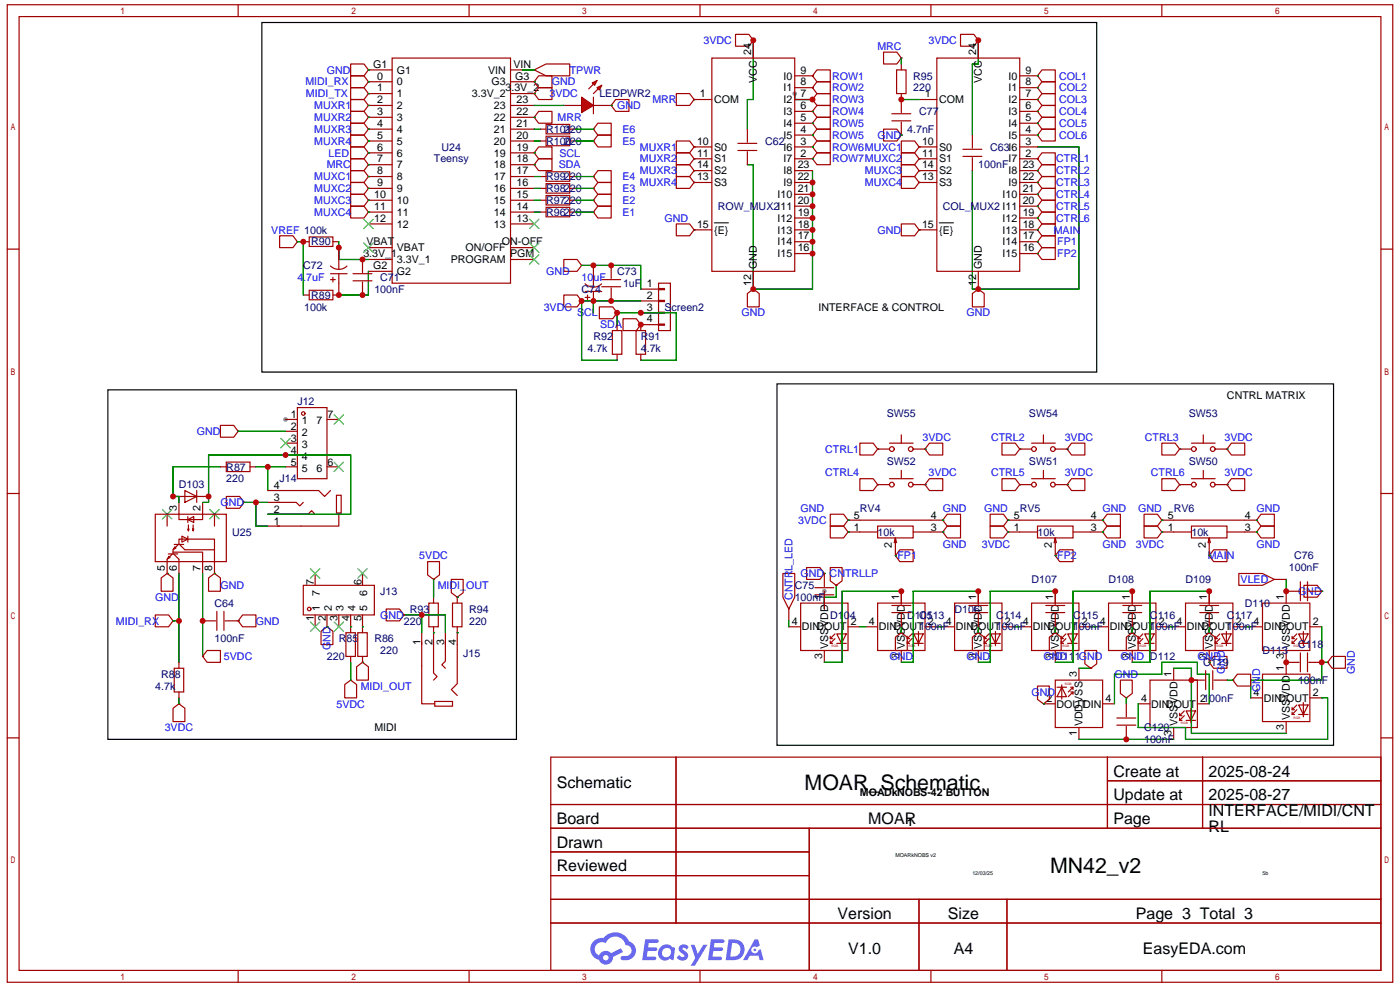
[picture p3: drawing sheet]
<svg xmlns="http://www.w3.org/2000/svg" width="210mm" height="148mm" viewBox="0 0 210 148" stroke-linecap="round" stroke-linejoin="round" font-family="sans-serif">
<g fill="#999">
<circle cx="42.8" cy="62.8" r=".36"/>
<circle cx="123.5" cy="88.6" r=".36"/>
<circle cx="119.1" cy="14" r=".36"/>
</g>
<g fill="none" stroke="#a10000" stroke-width=".18">
<path d="M1.1 .7h207.6v146.4h-207.6zM2.9 2.5h204v142.8h-204zM35.7 .7v1.8M70.3 .7v1.8M104.9 .7v1.8M139.5 .7v1.8M174.1 .7v1.8M1.1 37.3h1.8M206.9 37.3h1.8M1.1 73.9h1.8M206.9 73.9h1.8M1.1 110.5h1.8"/>
<path d="M82.5 113.4h124.4v31.9h-124.4zM101.3 113.4v24.8M166 113.4v10.6M166 116.9h40.9M180.2 113.4v10.6M206.9 110.5h1.8M82.5 120.5h124.4M82.5 124h124.4M82.5 127.6h38.8M82.5 134.7h124.4M82.5 131.1h38.8M82.5 138.2h124.4"/>
<path d="M121.3 124v21.3M137.7 134.7v10.6M150.9 134.7v10.6M35.7 145.3v1.8M70.3 145.3v1.8M104.9 145.3v1.8M139.5 145.3v1.8M174.1 145.3v1.8"/>
</g>
<g fill="#5487ff">
<path d="M101.9 141.6l.6-.2 .4 .1 .3 .3-.3 .5a.35 .35 0 0 0-.2-.3 .35 .35 0 0 0-.4 .1 1.84 1.84 0 0 1 .8 1.1 .97 .97 0 0 1-.7 .7 .97 .97 0 0 1-1-.5l.4-.4 .5 .3h.2v-.2a1.97 1.97 0 0 1-.8-1z"/>
<path d="M103.5 141.5h.6l.5 1.4 .8-1.4h.6l-1.9 3.2h-.6l.7-1.2z"/>
<path d="M96.7 140.7h.9a1.18 1.18 0 0 1 1.1 .1 .28 .28 0 0 1-.3 .4h-1.2l-.1 .7h1.2l.2 .3a.35 .35 0 0 1-.5 .2h-1l-.1 .9h1a.32 .32 0 0 1 .3 0 .32 .32 0 0 1 .1 .4l-.2 .1h-1.9z"/>
<path d="M106.5 140.7h.9a1.19 1.19 0 0 1 1.1 .1 .28 .28 0 0 1-.2 .4h-1.2l-.1 .7h1.1l.3 .3a.35 .35 0 0 1-.5 .2h-1l-.1 .9h.9a.32 .32 0 0 1 .4 0 .32 .32 0 0 1 .1 .4l-.3 .1h-1.8z"/>
<path d="M113.1 140.7h.5l.3 .9-.5 .3a.53 .53 0 0 0-.8 .2 .53 .53 0 0 0 .4 .7 .53 .53 0 0 0 .6-.5l.4-.2 .4 1.7h-.6l-.1-.7h-1.3l-.4 .7h-.7z"/>
<path d="M109.2 140.7l-.5 3.1h1.1a1.59 1.59 0 0 0 1.8-1.6 1.59 1.59 0 0 0-1.9-1.5zM109.7 141.2a1.05 1.05 0 0 1 1.3 1.1 1.05 1.05 0 0 1-1.4 1h-.2z"/>
<path d="M98.9 141.9a1.11 1.11 0 0 0-.1 1.6 1.11 1.11 0 0 0 1.6 .1l.5 .2 .3-1.7-.1-.2h-.4a1.11 1.11 0 0 0-1.8 0zM99.4 142.2a.69 .69 0 0 1 1.1 .1 .69 .69 0 0 1-.5 1 .66 .66 0 0 1-.8-.3 .66 .66 0 0 1 .2-.8z"/>
<path d="M89 141a1.66 1.66 0 0 0 .8 2.8 1.08 1.08 0 0 0 1.2 .7 1.08 1.08 0 0 0 .9-1.2l1.5-.7-.4-.6-1.4 .8a1.1 1.1 0 0 0-1.8 .3 1.05 1.05 0 0 1-.5-1.5 1.05 1.05 0 0 1 1.5-.3 1.56 1.56 0 0 1 1.6-1 1.56 1.56 0 0 1 1.4 1.3 .81 .81 0 0 1 .8 .7 .81 .81 0 0 1-.7 .9h-.5a.33 .33 0 0 0-.4 .2 .33 .33 0 0 0 .3 .4 1.51 1.51 0 0 0 1.8-.8 1.51 1.51 0 0 0-.5-1.9l-.3-.1a2.23 2.23 0 0 0-3.8-.5h-.3a1.78 1.78 0 0 0-1.2 .5zM90.4 143.5a.41 .41 0 0 1 .8 0 .41 .41 0 0 1-.8 0z"/>
<circle cx="113.1" cy="142.3" r=".2"/>
</g>
<g fill="none" stroke="#a10000" stroke-width=".18">
<path d="M52.5 16.7h2l.7 .9-.7 .9h-2zM52.5 11.4h2l.7 .8-.7 .9h-2zM52.5 18.5h2l.7 .8-.7 .9h-2zM52.5 13.1h2l.7 .9-.7 .9h-2zM52.5 9.6h2l.7 .9-.7 .9h-2zM52.5 14.9h2l.7 .9-.7 .9h-2zM55.2 17.6h.1M55.2 12.2h.1M55.2 19.3h.1M55.2 14h.1M55.2 10.5h.1M55.2 15.8h.1"/>
<path d="M55.2 12.2h3.6M55.2 14h3.6M55.2 15.8h3.6M55.2 19.3h3.6M55.2 17.6h3.6M55.2 10.5h3.6M58.8 8.7h17.7v33.7h-17.7zM76.5 12.2h3.6M76.5 14h3.6M76.5 15.8h3.6M76.5 19.3h3.6M76.5 17.6h3.6"/>
<path d="M76.5 10.5h3.6M80.1 10.5l1.7-.9h3.6v1.8h-3.6zM80.1 17.6h.1M80.1 12.2h.1M80.1 14h.1M80.7 16.7h2v1.8h-2l-.6-.9zM80.7 11.4h2v1.7h-2l-.6-.9zM80.7 13.1h2v1.8h-2l-.6-.9zM84.5 15.8h2.7M88.9 19.3h.1M88.9 15.8h2.7M88.9 14.6v2.4"/>
<path d="M89.6 18.5h2v1.7h-2l-.7-.9zM101.4 14h1.9l.7 .9-.7 .9h-1.9zM104 14.9h.1M104 14.9h2.7M106.7 8.7h12.4v31.9h-12.4zM110.2 5.1h2l.7 .9-.7 .9h-2zM112.9 6h.1M112.9 6v2.7M119.1 14.9h2.7M119.1 18.5h2.7M119.1 16.7h2.7M119.1 13.1h2.7"/>
<path d="M119.1 11.4h2.7M121.8 11.4h.1M121.8 13.1h.1M121.8 14.9h.1M121.8 16.7h.1M121.8 18.5h.1M122.4 10.5h2v1.7h-2l-.6-.8zM122.4 12.2h2v1.8h-2l-.6-.9zM122.4 14h2v1.8h-2l-.6-.9zM122.4 15.8h2v1.8h-2l-.6-.9zM122.4 17.6h2v1.7h-2l-.6-.8zM122.4 19.3h2v1.8h-2l-.6-.9z"/>
<path d="M132.4 7.8h2l.7 .9-.7 .9h-2zM135.1 8.7h.1M137.7 14.9h2.7M140.4 8.7h12.4v31.9h-12.4zM143.9 5.1h2l.7 .9-.7 .9h-2zM146.6 6h.1M146.6 6v2.7M152.8 14.9h2.7M152.8 18.5h2.7M152.8 16.7h2.7M152.8 13.1h2.7M152.8 11.4h2.7"/>
<path d="M155.5 13.1h.1M155.5 14.9h.1M155.5 16.7h.1M155.5 18.5h.1M155.5 11.4h.1M156.1 12.2h2v1.8h-2l-.6-.9zM156.1 14h2v1.8h-2l-.6-.9zM156.1 15.8h2v1.8h-2l-.6-.9zM156.1 17.6h2v1.7h-2l-.6-.8zM156.1 19.3h2v1.8h-2l-.6-.9zM156.1 10.5h2v1.7h-2l-.6-.8zM41.9 35.3h2l.7 .9-.7 .9h-2z"/>
<path d="M44.6 36.2h.1M45.5 36.2h.8M46.3 35.5h3.6v1.4h-3.6zM49.5 39.8a1.77 1.77 0 0 0 2.5 .1M49.9 36.2h.9M50.8 37.1v3.2M52.5 22h2l.7 .9-.7 .9h-2zM52.5 27.3h2l.7 .9-.7 .9h-2zM52.5 20.2h2l.7 .9-.7 .9h-2zM52.5 30.9h2l.7 .9-.7 .9h-2zM52.5 25.6h2l.7 .8-.7 .9h-2zM52.5 29.1h2l.7 .9-.7 .9h-2z"/>
<path d="M52.5 23.8h2l.7 .9-.7 .9h-2zM55.2 22.9h.1M55.2 28.2h.1M55.2 21.1h.1M55.2 31.8h.1M55.2 26.4h.1M55.2 30h.1M55.2 24.7h.1M55.2 30h3.6M55.2 31.8h3.6M55.2 33.5h3.6M55.2 28.2h3.6"/>
<path d="M55.2 26.4h3.6M55.2 24.7h3.6M55.2 22.9h3.6M55.2 21.1h3.6M55.2 38.9h3.6M55.2 37.1h3.6M76.5 30h3.6M76.5 31.8h3.6M76.5 33.5h3.6M76.5 28.2h3.6M76.5 26.4h3.6M76.5 24.7h3.6"/>
<path d="M76.5 22.9h3.6M76.5 21.1h3.6M76.5 38.9h3.6M76.5 37.1h3.6M80.1 22.9h.1M80.1 24.7h.1M80.7 22h2v1.8h-2l-.6-.9zM80.7 23.8h2v1.8h-2l-.6-.9zM84.5 38.9h2l.7 .9-.7 .8h-2zM87.2 39.8h.1M88.9 28.2h.1M88.9 21.1h.1"/>
<path d="M88.9 26.4h.1M88.9 30h.1M88.9 31.8h.1M88.9 39.8v3.1M89.6 27.3h2v1.8h-2l-.7-.9zM89.6 20.2h2v1.8h-2l-.7-.9zM89.6 25.6h2v1.7h-2l-.7-.9zM89.6 29.1h2v1.8h-2l-.7-.9zM89.6 30.9h2v1.8h-2l-.7-.9zM91.6 39.8v1.9M101.4 26.4h1.9l.7 .9-.7 .9h-1.9zM101.4 21.1h1.9l.7 .9-.7 .9h-1.9z"/>
<path d="M101.4 24.7h1.9l.7 .9-.7 .8h-1.9zM101.4 33.5h1.9l.7 .9-.7 .9h-1.9zM101.4 22.9h1.9l.7 .9-.7 .9h-1.9zM104 27.3h.1M104 22h.1M104 25.6h.1M104 34.4h.1M104 23.8h.1M104 22h2.7M104 23.8h2.7M104 27.3h2.7M104 25.6h2.7"/>
<path d="M104 34.4h2.7M119.1 22h2.7M119.1 23.8h2.7M119.1 27.3h2.7M119.1 25.6h2.7M119.1 34.4h2.7M119.1 38h2.7M119.1 36.2h2.7M119.1 32.7h2.7M119.1 30.9h2.7M119.1 29.1h2.7M119.1 20.2h2.7"/>
<path d="M121.8 20.2h.1M121.8 22h.1M121.8 23.8h.1M122.4 21.1h2v1.8h-2l-.6-.9zM122.4 22.9h2v1.8h-2l-.6-.9zM135.1 22.9h2l.6 .9-.6 .9h-2zM135.1 26.4h2l.6 .9-.6 .9h-2zM135.1 24.7h2l.6 .9-.6 .8h-2zM135.1 33.5h2l.6 .9-.6 .9h-2zM135.1 21.1h2l.6 .9-.6 .9h-2zM137.7 23.8h.1M137.7 27.3h.1"/>
<path d="M137.7 25.6h.1M137.7 34.4h.1M137.7 22h.1M137.7 22h2.7M137.7 23.8h2.7M137.7 27.3h2.7M137.7 25.6h2.7M137.7 34.4h2.7M152.8 22h2.7M152.8 23.8h2.7M152.8 27.3h2.7M152.8 25.6h2.7"/>
<path d="M152.8 34.4h2.7M152.8 38h2.7M152.8 36.2h2.7M152.8 32.7h2.7M152.8 30.9h2.7M152.8 29.1h2.7M152.8 20.2h2.7M155.5 34.4h.1M155.5 36.2h.1M155.5 38h.1M155.5 32.7h.1M155.5 30.9h.1"/>
<path d="M155.5 29.1h.1M155.5 25.6h.1M155.5 27.3h.1M155.5 23.8h.1M155.5 20.2h.1M156.1 33.5h2v1.8h-2l-.6-.9zM156.1 35.3h2v1.8h-2l-.6-.9zM156.1 37.1h2v1.8h-2l-.6-.9zM156.1 31.8h2v1.7h-2l-.6-.8zM156.1 30h2v1.8h-2l-.6-.9zM156.1 28.2h2v1.8h-2l-.6-.9zM156.1 24.7h2v1.7h-2l-.6-.8z"/>
<path d="M156.1 26.4h2v1.8h-2l-.6-.9zM156.1 22.9h2v1.8h-2l-.6-.9zM45.5 44.2h.8M46.3 43.5h3.6v1.4h-3.6zM49.5 41h2.5M49.5 41.9h.7M49.9 41.5v.7M50.8 41v3.2h-.9M55.2 40.6h3.6M84.5 44.2h2l.7 .9-.7 .9h-2zM87.2 45.1h.1M87.7 42.5a1.77 1.77 0 0 0 2.5 0"/>
<path d="M87.7 43.7h2.5M87.7 44.5h.7M88 44.2v.7M88.9 43.7v3.2M89.8 46h2l.7 .9-.7 .8h-2zM90.2 41.9h2.8M90.2 42.9h2.8M91.6 43.1v2M91.8 49.5h1.4v3.6h-1.4zM92.5 46.9h.1M92.5 48.6v.9M92.5 53.1v.8"/>
<path d="M93.4 47.7h2l.6 .9-.6 .9h-2zM95.3 49.5h1.4v3.6h-1.4zM96 48.6h.1M96 43.3h2.7M96 45.1h2.7M96 46.9h2.7M96 48.6h2.7M96 48.6v.9M96 53.1v.8M98.7 48.5h.9v.2h-.9zM98.7 46.8h.9v.1h-.9zM98.7 45h.9v.2h-.9z"/>
<path d="M98.7 43.2h.9v.2h-.9zM98.7 42.4h1.8v7.1h-1.8zM112 44l.9-.7 .9 .7v2h-1.8zM112.9 43.3h.1M112.9 40.6v2.7M145.7 44l.9-.7 .9 .7v2h-1.8zM146.6 43.3h.1M146.6 40.6v2.7M23.3 77h10.6v7.1h-10.6zM25 77v1.8M25.9 74.4h5.4M26.8 75.2v2.6h3.6v-2.6"/>
<path d="M27.7 73.5l1.8 .9-1.8 .8zM28.1 77.8l.9-.4v.9zM28.1 77.4v.9M28.2 78.6v.9l-.1-.3h.2l-.1 .3M28.9 78.6v.9v-.3h.1l-.1 .3M29.5 73.5v1.7M32.1 77v1.8M33 63.7h2l.7 .9-.7 .9h-2zM33 69.9h.9M33.9 69.2h3.6v1.4h-3.6zM35.7 64.6h.1M37.5 69.9h.9"/>
<path d="M42.8 62.8h1.8M42.8 64.6h1.8M42.8 66.4h1.8M42.8 68.1h1.8M42.8 69.9h1.8M44.6 61h4.4v10.7h-4.4zM49 62.8h1.8M49 69.9h1.8M23.3 92.1h2l.6 .9-.6 .9h-2zM24.2 86.6l.8-.7 .9 .7v2h-1.7zM25 85.9h.1M25.2 83h1.4"/>
<path d="M25.3 83.3l.2 .2-.4 .2zM25.8 83l-.8 .8v2.1M25.9 93h.1M25.9 82.7h4.5v3.2M26 83l.8 .8v2.1M26.1 81.5h1.4M26.2 81.9l.2 .2-.4 .2zM26.7 81.5l-.8 .8v.5M26.8 81.5v-.8h5.3v1.6M26.8 99.2v.9M26.9 81.5l.8 .8h4.4v3.6M27.3 80.3l.8 .4-.8 .5z"/>
<path d="M28.1 80.3v.9M30.4 98.3h.1M31 97.4h2v1.8h-2l-.6-.9zM31.3 86.6l.8-.7 .9 .7v2h-1.7zM32.1 85.9h.1M35.7 93h.1M36.4 92.1h2v1.8h-2l-.7-.9zM45.5 87.7h10.6v4.4h-10.6zM47.2 85.9v1.8M47.2 92.1v1.8M48.1 94.5l.9-.6 .9 .6v2h-1.8zM49 93.9h.1"/>
<path d="M49 92.1v1.8M50.8 92.1v1.8M51.8 94.8h1.5v3.5h-1.5zM52.5 92.1v2.7M52.5 98.3v.9M53.4 99.9l.9-.7 .9 .7v2h-1.8zM53.6 94.8h1.4v3.5h-1.4zM54.3 99.2h.1M54.3 85.9v1.8M54.3 92.1v2.7M54.3 98.3v.9M25.9 106.1l.9-.7 .9 .7v2h-1.8z"/>
<path d="M26.1 100.1h1.4v3.5h-1.4zM26.8 105.4h.1M26.8 103.6v.9M51.7 102.5l.8-.6 .9 .6v2h-1.7zM52.5 101.9h.1"/>
<circle cx="45.5" cy="61.9" r=".27"/>
<circle cx="46.3" cy="91.2" r=".27"/>
</g>
<g fill="none" stroke="#3c3" stroke-width=".18">
<path d="M54.5 32.8l1.4 1.5M54.5 36.4l1.4 1.4M55.9 32.8l-1.4 1.5M55.9 36.4l-1.4 1.4M79.3 32.8l1.5 1.5M79.3 36.4l1.5 1.4M79.3 38.2l1.5 1.4M80.8 32.8l-1.5 1.5M80.8 36.4l-1.5 1.4M80.8 38.2l-1.5 1.4M24.3 76.3l1.5 1.4M25.8 76.3l-1.5 1.4"/>
<path d="M31.4 76.3l1.5 1.4M32.9 76.3l-1.5 1.4M42.1 65.7l1.4 1.4M43.5 65.7l-1.4 1.4M50.1 69.2l1.4 1.4M50.1 62.1l1.4 1.4M51.5 62.1l-1.4 1.4M51.5 69.2l-1.4 1.4M46.5 93.2l1.4 1.4M46.5 85.2l1.4 1.4M47.9 93.2l-1.4 1.4M47.9 85.2l-1.4 1.4"/>
<path d="M50.1 93.2l1.4 1.4M51.5 93.2l-1.4 1.4M53.6 85.2l1.4 1.4M55 85.2l-1.4 1.4"/>
</g>
<g fill="none" stroke="#008700" stroke-width=".18">
<path d="M55.2 17.6h.1M55.2 12.2h.1M55.2 19.3h.1M55.2 14h.1M55.2 10.5h.1M55.2 15.8h.1M78.3 10.5h1.8M80.1 17.6h.1M80.1 12.2h.1M80.1 14h.1M104 14.9h.1M112.9 6v8.9h-.9v4.4"/>
<path d="M119.1 14v.9h2.7M121.8 11.4h.1M121.8 13.1h.1M121.8 18.5h.1M121.8 16.7h.1M146.6 6v3.6h-.9v10.6M155.5 11.4h.1M155.5 13.1h.1M155.5 14.9h.1M155.5 16.7h.1M155.5 18.5h.1M44.6 36.2h.9v8"/>
<path d="M50.8 36.2v2.7h4.4M55.2 22.9h.1M55.2 28.2h.1M55.2 21.1h.1M55.2 31.8h.1M55.2 26.4h.1M55.2 30h.1M55.2 24.7h.1M80.1 22.9h.1M80.1 24.7h.1M87.2 39.8h8.8v3.5M104 27.3h.1"/>
<path d="M104 22h.1M104 34.4h.1M104 23.8h.1M104 25.6h.1M112 24.7h.9v18.6h8.9v-17.7M121.8 20.2h.1M121.8 22h.1M121.8 23.8h.1M137.7 23.8h.1M137.7 27.3h.1M137.7 25.6h.1M137.7 34.4h.1"/>
<path d="M137.7 22h.1M155.5 34.4h.1M155.5 36.2h.1M155.5 38h.1M155.5 32.7h.1M155.5 30.9h.1M155.5 29.1h.1M155.5 25.6h.1M155.5 27.3h.1M155.5 23.8h.1M155.5 20.2h.1M155.5 22h6.2v21.3h-16v-17.7"/>
<path d="M55.2 40.6v3.6h-4.4M88.9 45.1v1.8M92.5 48.6v-1.7h8.9v7h-5.4M96 48.6h.1M96 45.1h-8.8v8.8h5.3M33 69.9h-7.1v4.5h.9v.8M35.7 64.6h7.1M38.4 69.9h4.4M40.1 69.9v3.6M25 85.9h.1M25.9 93h.9M26.8 85.9v13.3"/>
<path d="M30.4 85.9v12.4M32.1 85.9h.1M35.7 93h.1M49 93.9h.1M52.5 93.9h.1M52.5 99.2v2.7M54.3 99.2h.1M54.3 93.9h.1M26.8 104.5v.9"/>
</g>
<path d="M107 33.4h2.2M140.7 33.4h2.2" fill="none" stroke="#000" stroke-width=".15"/>
<path d="M39.2 3.4h125.2v52.3h-125.2zM16.2 58.4h61.2v52.3h-61.2z" fill="none" stroke="#000" stroke-width=".18"/>
<g fill="#f00" stroke="#a10000" stroke-width=".18">
<path d="M87.2 14.6l1.7 1.2-1.7 1.1z"/>
<path d="M88.8 12.4l.7-.3-.4 .7z"/>
<path d="M89.5 13.1l.7-.3-.4 .7z"/>
</g>
<g fill="none" stroke="#a10000" stroke-width=".18">
<path d="M80.9 19.3h.9M81.8 18.6h3.6v1.5h-3.6zM85.4 19.3h.9M88.9 12.6l-.7 .7M89.6 13.3l-.7 .7M91.6 15.8h.1M92.3 14.9h2v1.8h-2l-.7-.9zM112 19.3v2M132.4 19.3h2l.7 .9-.7 .9h-2zM133.7 17h2.8M133.7 18.1h2.8M134.4 10.5h1.4v3.5h-1.4z"/>
<path d="M135.1 9.6v.9M135.1 14v2.9M135.1 18.3v1.9M54.3 38.9v1.9M80.9 31.8h.9M80.9 30h.9M80.9 28.2h.9M80.9 26.4h.9M80.9 21.1h.9M81.8 31.1h3.6v1.4h-3.6zM81.8 29.3h3.6v1.4h-3.6zM81.8 27.5h3.6v1.4h-3.6z"/>
<path d="M81.8 25.7h3.6v1.5h-3.6zM81.8 20.4h3.6v1.4h-3.6zM85.4 31.8h.9M85.4 30h.9M85.4 28.2h.9M85.4 26.4h.9M85.4 21.1h.9M110.6 21.5h2.8M110.6 22.5h2.8M112 22.7v2M135.1 20.2h.1M144.3 22.4h2.8"/>
<path d="M144.3 23.4h2.8M145.7 20.2v2M145.7 23.6v2M52.9 41h2.8M52.9 42.1h2.8M54.3 42.2v2M33.9 74.4h2l.7 .8-.7 .9h-2zM36.6 75.2h.1M40.1 73.5h7.7l.8 .9 .9-.9M40.1 77h6.1l.5-.5 .5 .5M40.1 75.2h1.8M41.5 75.2h2.9l.5 .6 .6-.6"/>
<path d="M50.4 74.2h.7v2.6h-.7zM50.8 76.8v2h-10.7M124.4 78.8h2l.7 .9-.7 .9h-2zM124.4 77h2l.7 .9-.7 .9h-2zM127.1 79.7h.1M127.1 77.9h.1M127.1 79.7h4.4M127.1 77.9h14.2M128.9 71.7h2l.6 .9-.6 .9h-2zM128.9 66.4h2l.6 .9-.6 .8h-2zM131.5 78.8h5.3v1.8h-5.3zM131.5 72.6h.1"/>
<path d="M131.5 67.3h.1M131.5 72.6h1.8M131.5 67.3h1.8M133.3 71.7h3.5M133.3 66.4h3.5M135.1 65.1v1.3M135.1 70.5v1.2M136.8 79.7h4.5M136.8 72.6h1.8M136.8 67.3h1.8M138.6 67.3h.1M138.6 72.6h.1"/>
<path d="M139.3 66.4h2v1.7h-2l-.7-.8zM139.3 71.7h2v1.8h-2l-.7-.9zM141.3 79.7h.1M141.3 77.9h.1M141.9 78.8h2v1.8h-2l-.6-.9zM141.9 77h2v1.8h-2l-.6-.9zM148.4 78.8h2l.6 .9-.6 .9h-2zM148.4 77h2l.6 .9-.6 .9h-2zM150.2 66.4h2l.6 .9-.6 .8h-2zM150.2 71.7h2l.6 .9-.6 .9h-2zM151 79.7h.1M151 77.9h.1"/>
<path d="M151 79.7h4.5M151 77.9h14.2M152.8 67.3h.1M152.8 72.6h.1M152.8 72.6h1.8M152.8 67.3h1.8M154.6 71.7h3.5M154.6 66.4h3.5M155.5 78.8h5.3v1.8h-5.3zM156.4 65.1v1.3M156.4 70.5v1.2M158.1 72.6h1.8"/>
<path d="M158.1 67.3h1.8M159.9 72.6h.1M159.9 67.3h.1M160.6 71.7h2v1.8h-2l-.7-.9zM160.6 66.4h2v1.7h-2l-.7-.8zM160.8 79.7h4.4M165.2 79.7h.1M165.2 77.9h.1M165.9 78.8h2v1.8h-2l-.7-.9zM165.9 77h2v1.8h-2l-.7-.9zM171.5 78.8h1.9l.7 .9-.7 .9h-1.9zM171.5 77h1.9l.7 .9-.7 .9h-1.9z"/>
<path d="M174.1 79.7h.1M174.1 71.7h2l.7 .9-.7 .9h-2zM174.1 66.4h2l.7 .9-.7 .8h-2zM174.1 77.9h.1M174.1 79.7h4.4M174.1 77.9h14.2M176.8 72.6h.1M176.8 67.3h.1M176.8 72.6h1.7M176.8 67.3h1.7M178.5 78.8h5.4v1.8h-5.4zM178.5 71.7h3.6"/>
<path d="M178.5 66.4h3.6M180.3 65.1v1.3M180.3 70.5v1.2M182.1 72.6h1.8M182.1 67.3h1.8M183.9 72.6h.1M183.9 67.3h.1M183.9 79.7h4.4M184.5 71.7h2v1.8h-2l-.6-.9zM184.5 66.4h2v1.7h-2l-.6-.8zM188.3 79.7h.1M188.3 77.9h.1"/>
<path d="M189 78.8h2v1.8h-2l-.7-.9zM189 77h2v1.8h-2l-.7-.9zM30.4 93h1.9M32.5 91.6v2.8M33.6 91.6v2.8M33.7 93h2M57.9 91.2h2l.6 .9-.6 .9h-2zM60.5 92.1h.1M63.2 94.8v10.6h1.9M64.1 84.1h1.8v2l-.9 .7-.9-.7zM64.3 90.3h1.4v3.6h-1.4zM65 93.9v6.9l.5 .5-.5 .6"/>
<path d="M65 86.8h.1M65 89.4v.9M66.7 96.2v2.8l-.5 .6 .5 .5M66.7 94.8v1.7M67.6 86.8h1.8v2l-.9 .6-.9-.6zM67.8 90.3h1.4v3.6h-1.4zM68.5 93.9v8.5l-.9 .9 .9 .9M68.5 89.4h.1M68.5 89.4v.9M117.3 85.9h1.8v3.5l-.9 1.8-.9-1.8zM118.2 93.9h1.8M118.2 91.2v1.8"/>
<path d="M120 90.3h7.1v7.1h-7.1zM120.9 85h2l.6 .9-.6 .9h-2zM122.1 88h2.9M122.1 89.1h2.9M123.5 85.9h.1M123.5 85.9v1.9M123.5 88.6v2.6M123.5 97.4v1.8M124.4 85h1.8v2l-.9 .7-.9-.7zM124.4 96.4h.4M124.4 95.7h.4M125.1 95.7l-.7 .7v-.4"/>
<path d="M125.1 94.9l-.7 .8v-.4M125.3 87.7h.1M125.4 94.9h1.4l-.7 1.5zM125.4 96.4h1.4M126.1 94.6v2.1M127.1 93.9h1.8M129.7 93.9h1.8M131.5 90.3h7.1v7.1h-7.1zM133.7 91.7h2.8M133.7 90.7h2.8M134 81.3l.2-.7v2.6M134.2 83.2h.1"/>
<path d="M134.2 95.4l.9-.6 .9 .6v2h-1.8zM134.2 80.6l.2 .7M134.8 82.3h2v1.8h-2l-.6-.9zM135.1 94.8h.1M135.1 88.6v1.9M135.1 91.9v2M135.1 97.4v1.8M136 96.4h.3M136 95.7h.3M136.7 95.7l-.7 .7v-.4M136.7 94.9l-.7 .8v-.4M136.9 94.9h1.5l-.8 1.5z"/>
<path d="M136.9 96.4h1.5M137.6 94.6v2.1M138.6 93.9h1.8M141.3 93.9h1.8M143.1 90.3h7.1v7.1h-7.1zM145.2 91.7h2.8M145.2 90.7h2.8M145.7 95.4l.9-.6 .9 .6v2h-1.8zM146.6 94.8h.1M146.6 88.6v1.9M146.6 91.9v2M146.6 97.4v1.8"/>
<path d="M147.5 96.4h.3M147.5 95.7h.3M148.2 95.7l-.7 .7v-.4M148.2 94.9l-.7 .8v-.4M148.5 94.9h1.4l-.7 1.5zM148.5 96.4h1.4M149.2 94.6v2.1M150.2 93.9h1.7M152.8 93.9h1.8M154.6 90.3h7.1v7.1h-7.1zM156.7 91.7h2.9M156.7 90.7h2.9"/>
<path d="M157.3 95.4l.8-.6 .9 .6v2h-1.7zM158 81.3l.1-.7v2.6M158.1 83.2h.1M158.1 94.8h.1M158.1 88.6v1.9M158.1 91.9v2M158.1 97.4v1.8M158.1 80.6l.2 .7M158.8 82.3h2v1.8h-2l-.7-.9zM159 96.4h.4M159 95.7h.4M159.7 95.7l-.7 .7v-.4"/>
<path d="M159.7 94.9l-.7 .8v-.4M160 94.9h1.4l-.7 1.5zM160 96.4h1.4M160.7 94.6v2.1M161.7 93.9h1.8M162.6 97.4h1.8v2l-.9 .7-.9-.7zM164.4 93.9h1.7M166.1 90.3h7.1v7.1h-7.1zM168.3 91.7h2.8M168.3 90.7h2.8M168.8 95.4l.9-.6 .9 .6v2h-1.8zM169.7 94.8h.1"/>
<path d="M169.7 88.6v1.9M169.7 91.9v2M169.7 97.4v1.8M170.6 96.4h.3M170.6 95.7h.3M171.3 95.7l-.7 .7v-.4M171.3 94.9l-.7 .8v-.4M171.5 94.9h1.5l-.8 1.5zM171.5 96.4h1.5M172.2 94.6v2.1M173.2 93.9h1.8M175.9 93.9h1.8"/>
<path d="M177.7 90.3h7.1v7.1h-7.1zM179.8 91.7h2.8M179.8 90.7h2.8M180.3 95.4l.9-.6 .9 .6v2h-1.8zM181 81.3l.2-.7v2.6M181.2 83.2h.1M181.2 99.2h.1M181.2 94.8h.1M181.2 88.6v1.9M181.2 91.9v2M181.2 97.4v1.8M181.2 80.6l.2 .7"/>
<path d="M181.9 82.3h2v1.8h-2l-.7-.9zM181.9 98.3h2v1.8h-2l-.7-.9zM182.1 96.4h.4M182.1 95.7h.4M182.8 95.7l-.7 .7v-.4M182.8 94.9l-.7 .8v-.4M183.1 94.9h1.4l-.7 1.5zM183.1 96.4h1.4M183.8 94.6v2.1M184.8 93.9h1.7M185.6 85.9h3.6l1.8 .9-1.8 .9h-3.6zM187.4 93.9h1.8"/>
<path d="M189.2 90.3h7.1v7.1h-7.1zM191 86.8h1.7M192.7 97.4v3.6M192.7 99.2h2M193.6 96.4h.4M193.6 95.7h.4M194.3 95.7l-.7 .7v-.4M194.3 94.9l-.7 .8v-.4M194.6 94.9h1.4l-.7 1.5zM194.6 96.4h1.4M194.7 88.6h-2v1.7M194.9 87.1v2.9"/>
<path d="M194.9 97.8v2.8M195.3 94.6v2.1M195.4 87.7h2l.7 .9-.7 .8h-2zM195.9 87.1v2.9M195.9 97.8v2.8M196.1 88.6h2M196.1 99.2h2M196.3 93.9h1.8M198.1 88.6h.1M199 99.2h.1M199.6 98.3h2v1.8h-2l-.6-.9zM65.1 105.1h2.7v.7h-2.7z"/>
<path d="M155.5 102.8h1.8v1.9l-.9 .7-.9-.7zM156.4 105.4h.1M156.4 105.4h1.7M158.1 101.9h7.1v7.1h-7.1zM158.4 102.9h1.4M159.1 102.6v2.1M159.1 102.9l.7 1.4h-1.4zM160.4 102.9h.4M160.4 103.6h.4M160.8 103.3v-.4l-.7 .7M160.8 104v-.4l-.7 .7M161.7 100.1v1.8"/>
<path d="M161.7 109v1.7M163.5 100.1h.1M165.2 105.4h1.8M167.4 107.5h2.8M167.4 108.6h2.8M167.9 101.9h1.8v2l-.9 .6-.9-.6zM168.8 104.5h.1M168.8 105.4v2M168.8 108.8v1.9M170.6 105.4h1.7M172.3 101.9h7.1v7.1h-7.1zM175.9 100.1v1.8"/>
<path d="M175.9 109v1.7M176.8 107.9h.3M176.8 107.2h.3M177.5 107.2l-.7 .7v-.4M177.5 106.5l-.7 .7v-.4M177.8 106.5h1.4l-.7 1.4zM177.8 107.9h1.4M178.5 106.1v2.2M178.5 101.9h2M179.4 105.4h1.8M180.7 100.4v2.9M181.7 100.4v2.9"/>
<path d="M181.9 101.9h2M184.8 101.9h.1M185.4 101h2v1.8h-2l-.6-.9zM187.4 104.5h1.8M189.2 101h7.1v7.1h-7.1zM192.7 108.1v1.8M193.6 107h.4M193.6 106.3h.4M194.3 106.3l-.7 .7v-.3M194.3 105.6l-.7 .7v-.4M194.6 105.6h1.4l-.7 1.4zM194.6 107h1.4"/>
<path d="M195.3 105.2v2.2M196.3 104.5h1.8"/>
<circle cx="133.7" cy="67.3" r=".36"/>
<circle cx="133.7" cy="72.6" r=".36"/>
<circle cx="136.5" cy="67.3" r=".36"/>
<circle cx="136.5" cy="72.6" r=".36"/>
<circle cx="154.9" cy="67.3" r=".36"/>
<circle cx="154.9" cy="72.6" r=".36"/>
<circle cx="157.8" cy="67.3" r=".36"/>
<circle cx="157.8" cy="72.6" r=".36"/>
<circle cx="178.9" cy="67.3" r=".36"/>
<circle cx="178.9" cy="72.6" r=".36"/>
<circle cx="181.7" cy="67.3" r=".36"/>
<circle cx="181.7" cy="72.6" r=".36"/>
</g>
<g fill="none" stroke="#008700" stroke-width=".18">
<path d="M80.1 15.8h4.4M80.1 19.3h.8M86.3 19.3h2.6M91.6 15.8h.1M135.1 8.7v.9M135.1 14.9h2.6M80.1 31.8h.8M80.1 30h.8M80.1 28.2h.8M80.1 26.4h.8M80.1 21.1h.8M86.3 31.8h2.6"/>
<path d="M86.3 30h2.6M86.3 28.2h2.6M86.3 26.4h2.6M86.3 21.1h2.6M135.1 20.2h.1M30.4 75.2h.9v-7.1h21.2v8.9h-12.4M36.6 75.2h3.5M38.4 75.2v3.6h1.7M127.1 79.7h.1M127.1 77.9h.1M131.5 72.6h.1M131.5 67.3h.1"/>
<path d="M138.6 67.3h.1M138.6 72.6h.1M141.3 79.7h.1M141.3 77.9h.1M151 79.7h.1M151 77.9h.1M152.8 67.3h.1M152.8 72.6h.1M159.9 72.6h.1M159.9 67.3h.1M165.2 79.7h.1M165.2 77.9h.1"/>
<path d="M174.1 79.7h.1M174.1 77.9h.1M176.8 72.6h.1M176.8 67.3h.1M183.9 72.6h.1M183.9 67.3h.1M188.3 79.7h.1M188.3 77.9h.1M60.5 92.1h6.2v2.7M63.2 92.1v2.7M65 94.8h.1M65 86.8v2.6"/>
<path d="M68.5 94.8h.1M68.5 89.4h.1M118.2 93v.9M123.5 85.9h.1M125.3 87.7v1.7h-1.8v1.8M128.9 93.9h.8M134.2 83.2h.1M135.1 88.6h-8.9v10.6h-2.7M135.1 93.9v.9M140.4 93.9h.9M146.6 88.6h-9.8v10.6h-1.7M146.6 93.9v.9"/>
<path d="M151.9 93.9h.9M158.1 83.2h.1M158.1 88.6h-9.7v10.6h-1.8M158.1 93.9v.9M163.5 93.9h.9M169.7 88.6h-8.9v10.6h-2.7M169.7 93.9v.9M175 93.9h.9M181.2 83.2h.1M181.2 99.2h.1M181.2 88.6h-8.9v10.6h-2.6M181.2 93.9v.9"/>
<path d="M186.5 93.9h.9M192.7 99.2h.1M192.7 86.8v1.8M198.1 88.6h.1M198.1 99.2h.9M198.1 93.9v8h-10.7v2.6M156.4 105.4h.1M161.7 100.1h1.8M161.7 110.7h14.2M167 105.4v-4.4h7.1v-1.8h5.3v1.8h1.8v4.4M168.8 104.5v.9M175.9 100.1h2.6v9.8h14.2"/>
<path d="M183.9 101.9h.9M198.1 104.5h.9v6.2h-21.3v-1.7h-7.1v-3.6"/>
</g>
<path d="M116.4 57.5h83.4v54.1h-83.4z" fill="none" stroke="#000" stroke-width=".18"/>
<g fill="#c00">
<circle cx="146.6" cy="43.3" r=".44"/>
<circle cx="121.8" cy="14.9" r=".44"/>
<circle cx="146.6" cy="6" r=".44"/>
<circle cx="91.6" cy="39.8" r=".44"/>
<circle cx="88.9" cy="39.8" r=".44"/>
<circle cx="96" cy="48.6" r=".44"/>
<circle cx="96" cy="46.9" r=".44"/>
<circle cx="92.5" cy="46.9" r=".44"/>
<circle cx="26.8" cy="93" r=".44"/>
<circle cx="25.9" cy="74.4" r=".44"/>
<circle cx="40.1" cy="69.9" r=".44"/>
<circle cx="30.4" cy="93" r=".44"/>
<circle cx="112.9" cy="43.3" r=".44"/>
<circle cx="121.8" cy="38" r=".44"/>
<circle cx="121.8" cy="36.2" r=".44"/>
<circle cx="121.8" cy="34.4" r=".44"/>
<circle cx="121.8" cy="32.7" r=".44"/>
<circle cx="121.8" cy="30.9" r=".44"/>
<circle cx="121.8" cy="29.1" r=".44"/>
<circle cx="121.8" cy="27.3" r=".44"/>
<circle cx="112.9" cy="6" r=".44"/>
<circle cx="54.3" cy="38.9" r=".44"/>
<circle cx="50.8" cy="37.1" r=".44"/>
<circle cx="54.3" cy="44.2" r=".44"/>
<circle cx="50.8" cy="44.2" r=".44"/>
<circle cx="45.5" cy="36.2" r=".44"/>
<circle cx="88.9" cy="45.1" r=".44"/>
<circle cx="91.6" cy="45.1" r=".44"/>
<circle cx="87.2" cy="45.1" r=".44"/>
<circle cx="135.1" cy="88.6" r=".44"/>
<circle cx="146.6" cy="88.6" r=".44"/>
<circle cx="158.1" cy="88.6" r=".44"/>
<circle cx="169.7" cy="88.6" r=".44"/>
<circle cx="181.2" cy="88.6" r=".44"/>
<circle cx="198.1" cy="99.2" r=".44"/>
<circle cx="192.7" cy="99.2" r=".44"/>
<circle cx="178.6" cy="101.9" r=".44"/>
<circle cx="168.8" cy="110.7" r=".44"/>
<circle cx="31.3" cy="74.4" r=".44"/>
<circle cx="42.8" cy="68.1" r=".44"/>
<circle cx="38.4" cy="75.2" r=".44"/>
<circle cx="63.2" cy="92.1" r=".44"/>
<circle cx="192.7" cy="88.6" r=".44"/>
<circle cx="135.1" cy="14.9" r=".44"/>
</g>
<g font-size="3.2">
<text x="120.6" y="118.3">MOAR_Schematic</text>
<text x="157.4" y="130.7">MN42_v2</text>
</g>
<g font-size="2.4">
<text x="83.4" y="118.1">Schematic</text>
<text x="166.8" y="116.3">Create at</text>
<text x="166.8" y="119.9">Update at</text>
<text x="181.1" y="116.3">2025-08-24</text>
<text x="181.1" y="119.9">2025-08-27</text>
<text x="83.4" y="123.4">Board</text>
<text x="130.1" y="123.4">MOAR</text>
<text x="166.8" y="123.4">Page</text>
<text x="181.1" y="122.2">INTERFACE/MIDI/CNT</text>
<text x="181.1" y="124.6">RL</text>
<text x="83.4" y="127">Drawn</text>
<text x="83.4" y="130.5">Reviewed</text>
<text x="125.5" y="137.6">Version</text>
<text x="142.1" y="137.6">Size</text>
<text x="170.2" y="137.6">Page 3 Total 3</text>
<text x="127.1" y="142.9">V1.0</text>
<text x="142.9" y="142.9">A4</text>
<text x="171.3" y="142.9">EasyEDA.com</text>
</g>
<g font-size="1.6" fill="#00f">
<text x="49" y="11">GND</text>
<text x="85.4" y="11">TPWR</text>
<text x="105.4" y="6.6">3VDC</text>
<text x="124.7" y="11.9">ROW1</text>
<text x="131.5" y="7.5">MRC</text>
<text x="139.2" y="6.6">3VDC</text>
<text x="158.7" y="11.9">COL1</text>
<text x="45.8" y="12.8">MIDI_RX</text>
<text x="45.8" y="14.6">MIDI_TX</text>
<text x="47.1" y="16.3">MUXR1</text>
<text x="82.4" y="14.6">3VDC</text>
<text x="82.7" y="12.8">GND</text>
<text x="92.5" y="16.3">GND</text>
<text x="97.8" y="15.5">MRR</text>
<text x="124.7" y="13.7">ROW2</text>
<text x="124.7" y="15.5">ROW3</text>
<text x="124.7" y="17.2">ROW4</text>
<text x="158.7" y="13.7">COL2</text>
<text x="158.7" y="15.5">COL3</text>
<text x="158.7" y="17.2">COL4</text>
<text x="47.1" y="18.1">MUXR2</text>
<text x="47.1" y="19.9">MUXR3</text>
<text x="47.1" y="21.7">MUXR4</text>
<text x="49.2" y="23.4">LED</text>
<text x="83.6" y="18.1">MRR</text>
<text x="83.8" y="23.4">SCL</text>
<text x="93.3" y="21.7">E5</text>
<text x="93.3" y="19.9">E6</text>
<text x="95.9" y="22.6">MUXR1</text>
<text x="124.7" y="19">ROW5</text>
<text x="124.7" y="20.8">ROW5</text>
<text x="124.7" y="22.6">ROW6MUXC1</text>
<text x="131.5" y="20.8">GND</text>
<text x="158.7" y="19">COL5</text>
<text x="158.7" y="20.8">COL6</text>
<text x="47.1" y="28.8">MUXC2</text>
<text x="47.1" y="27">MUXC1</text>
<text x="49" y="25.2">MRC</text>
<text x="83.7" y="25.2">SDA</text>
<text x="93.3" y="28.8">E3</text>
<text x="93.3" y="27">E4</text>
<text x="95.9" y="27.9">MUXR4</text>
<text x="95.9" y="26.1">MUXR3</text>
<text x="95.9" y="24.3">MUXR2</text>
<text x="124.7" y="24.3">ROW7MUXC2</text>
<text x="129.6" y="27.9">MUXC4</text>
<text x="129.6" y="26.1">MUXC3</text>
<text x="158.3" y="29.7">CTRL4</text>
<text x="158.3" y="26.1">CTRL2</text>
<text x="158.3" y="27.9">CTRL3</text>
<text x="158.3" y="24.3">CTRL1</text>
<text x="40.7" y="35">VREF 100k</text>
<text x="47.1" y="32.3">MUXC4</text>
<text x="47.1" y="30.5">MUXC3</text>
<text x="93.3" y="30.5">E2</text>
<text x="93.3" y="32.3">E1</text>
<text x="99.6" y="33.2">GND</text>
<text x="131.5" y="35">GND</text>
<text x="157.9" y="35">MAIN</text>
<text x="158.3" y="33.2">CTRL6</text>
<text x="158.3" y="31.4">CTRL5</text>
<text x="81.8" y="41.2">GND</text>
<text x="158.4" y="36.8">FP1</text>
<text x="158.4" y="38.5">FP2</text>
<text x="44.6" y="42.1">4.7uF</text>
<text x="81.5" y="46.5">3VDC</text>
<text x="86.5" y="47.4">SCL</text>
<text x="87.2" y="42.1">10uF</text>
<text x="111.1" y="47.4">GND</text>
<text x="144.8" y="47.4">GND</text>
<text x="89.9" y="49.2">SDA</text>
<text x="29.5" y="65.1">GND</text>
<text x="123.7" y="71.4">CTRL4</text>
<text x="123.7" y="67.8">CTRL1</text>
<text x="138.3" y="66">3VDC</text>
<text x="139.2" y="71.4">3VDC</text>
<text x="148.5" y="66">CTRL2</text>
<text x="148.5" y="71.4">CTRL5</text>
<text x="159.6" y="71.4">3VDC</text>
<text x="159.6" y="66">3VDC</text>
<text x="171.6" y="66">CTRL3</text>
<text x="172.5" y="71.4">CTRL6</text>
<text x="183.5" y="71.4">3VDC</text>
<text x="183.5" y="66">3VDC</text>
<text x="33" y="75.8">GND</text>
<text x="120" y="76.7">GND</text>
<text x="141.3" y="76.7">GND</text>
<text x="147.5" y="76.7">GND</text>
<text x="165.2" y="76.7">GND</text>
<text x="170.6" y="76.7">GND</text>
<text x="188.3" y="76.7">GND</text>
<text x="62.8" y="83.8">5VDC</text>
<text x="119.6" y="78.5">3VDC</text>
<text x="134.5" y="83.8">FP1</text>
<text x="141.3" y="82">GND</text>
<text x="147.1" y="82">3VDC</text>
<text x="158.4" y="83.8">FP2</text>
<text x="165.2" y="82">GND</text>
<text x="170.2" y="82">3VDC</text>
<text x="181" y="83.8">MAIN</text>
<text x="188.3" y="82">GND</text>
<text x="23.3" y="90">GND</text>
<text x="33" y="88.2">GND</text>
<text x="65.6" y="88.2">MIDI_OUT</text>
<text x="118.8" y="89.9" transform="rotate(-90 118.8 89.9)">CNTRL_LED</text>
<text x="120" y="86.4">GND CNTRLLP</text>
<text x="185.9" y="87.3">VLED</text>
<text x="194.5" y="89.1">GND</text>
<text x="17.4" y="93.5">MIDI_RX</text>
<text x="38.4" y="93.5">GND</text>
<text x="57" y="92.7">GND</text>
<text x="33.6" y="98.9">5VDC</text>
<text x="49.6" y="97.4" transform="rotate(-90 49.6 97.4)">GND</text>
<text x="133.3" y="98.9">GND</text>
<text x="144.8" y="98.9">GND</text>
<text x="156.4" y="98.9">GND</text>
<text x="167" y="101.5">GND</text>
<text x="167.9" y="98.9">GND</text>
<text x="179.4" y="98.9">GND</text>
<text x="183.5" y="101" transform="rotate(-90 183.5 101)">GND</text>
<text x="203.1" y="101" transform="rotate(-90 203.1 101)">GND</text>
<text x="50.4" y="106">5VDC</text>
<text x="54.1" y="103.3">MIDI_OUT</text>
<text x="154.6" y="104.2">GND</text>
<text x="188.9" y="103.6" transform="rotate(-90 188.9 103.6)">GND</text>
<text x="24.7" y="109.5">3VDC</text>
</g>
<g font-size="1.6">
<text x="55.9" y="10.1">G1</text>
<text x="56.5" y="11.9">0</text>
<text x="59.5" y="11">G1</text>
<text x="73.1" y="11">VIN</text>
<text x="77" y="10.1">VIN</text>
<text x="77.2" y="11.9">G3</text>
<text x="112.6" y="8.3" transform="rotate(-90 112.6 8.3)">24</text>
<text x="117.4" y="11.9">I0</text>
<text x="120" y="11">9</text>
<text x="146.3" y="8.3" transform="rotate(-90 146.3 8.3)">24</text>
<text x="151.1" y="11.9">I0</text>
<text x="153.7" y="11">9</text>
<text x="56.5" y="13.7">1</text>
<text x="56.5" y="15.5">2</text>
<text x="56.5" y="17.2">3</text>
<text x="59.5" y="12.8">0</text>
<text x="59.5" y="14.6">1</text>
<text x="59.5" y="16.3">2</text>
<text x="70.7" y="14.6">3.3V_2</text>
<text x="73.7" y="12.8">G3</text>
<text x="74" y="16.3">23</text>
<text x="75.8" y="13.7">3.3V_2</text>
<text x="77.4" y="17.2">22</text>
<text x="77.4" y="15.5">23</text>
<text x="104.9" y="14.6">1</text>
<text x="107" y="15.5">COM</text>
<text x="113.4" y="12.4" transform="rotate(-90 113.4 12.4)">VCC</text>
<text x="117.4" y="17.2">I3</text>
<text x="117.4" y="15.5">I2</text>
<text x="117.4" y="13.7">I1</text>
<text x="120" y="16.3">6</text>
<text x="120" y="14.6">7</text>
<text x="120" y="12.8">8</text>
<text x="138.6" y="14.6">1</text>
<text x="140.7" y="15.5">COM</text>
<text x="147.2" y="12.4" transform="rotate(-90 147.2 12.4)">VCC</text>
<text x="151.1" y="17.2">I3</text>
<text x="151.1" y="15.5">I2</text>
<text x="151.1" y="13.7">I1</text>
<text x="153.7" y="16.3">6</text>
<text x="153.7" y="14.6">7</text>
<text x="153.7" y="12.8">8</text>
<text x="56.5" y="19">4</text>
<text x="56.5" y="20.8">5</text>
<text x="56.5" y="22.6">6</text>
<text x="59.5" y="18.1">3</text>
<text x="59.5" y="19.9">4</text>
<text x="59.5" y="21.7">5</text>
<text x="59.5" y="23.4">6</text>
<text x="74" y="23.4">19</text>
<text x="74" y="21.7">20</text>
<text x="74" y="19.9">21</text>
<text x="74" y="18.1">22</text>
<text x="77.4" y="22.6">19</text>
<text x="77.4" y="20.8">20</text>
<text x="77.4" y="19">21</text>
<text x="104.5" y="21.7">10</text>
<text x="104.5" y="23.4">11</text>
<text x="107" y="22.6">S0</text>
<text x="117.4" y="22.6">I6</text>
<text x="117.4" y="20.8">I5</text>
<text x="117.4" y="19">I4</text>
<text x="120" y="23.4">2</text>
<text x="120" y="21.7">3</text>
<text x="120" y="19.9">4</text>
<text x="120" y="18.1">5</text>
<text x="138.2" y="21.7">10</text>
<text x="138.2" y="23.4">11</text>
<text x="140.7" y="22.6">S0</text>
<text x="151.1" y="20.8">I5</text>
<text x="151.1" y="19">I4</text>
<text x="153.7" y="23.4">2</text>
<text x="153.7" y="21.7">3</text>
<text x="153.7" y="19.9">4</text>
<text x="153.7" y="18.1">5</text>
<text x="56.1" y="29.7">10</text>
<text x="56.5" y="24.3">7</text>
<text x="56.5" y="26.1">8</text>
<text x="56.5" y="27.9">9</text>
<text x="59.5" y="25.2">7</text>
<text x="59.5" y="27">8</text>
<text x="59.5" y="28.8">9</text>
<text x="74" y="28.8">16</text>
<text x="74" y="27">17</text>
<text x="74" y="25.2">18</text>
<text x="77.4" y="29.7">15</text>
<text x="77.4" y="27.9">16</text>
<text x="77.4" y="26.1">17</text>
<text x="77.4" y="24.3">18</text>
<text x="104.5" y="27">13</text>
<text x="104.5" y="25.2">14</text>
<text x="107" y="24.3">S1</text>
<text x="107" y="27.9">S3</text>
<text x="107" y="26.1">S2</text>
<text x="116.5" y="29.7">I10</text>
<text x="117.4" y="24.3">I7</text>
<text x="117.4" y="27.9">I9</text>
<text x="117.4" y="26.1">I8</text>
<text x="119.5" y="28.8">21</text>
<text x="119.5" y="27">22</text>
<text x="119.5" y="25.2">23</text>
<text x="138.2" y="27">13</text>
<text x="138.2" y="25.2">14</text>
<text x="140.7" y="24.3">S1</text>
<text x="140.7" y="27.9">S3</text>
<text x="140.7" y="26.1">S2</text>
<text x="150.2" y="29.7">I10</text>
<text x="151.1" y="24.3">I7</text>
<text x="151.1" y="27.9">I9</text>
<text x="151.1" y="26.1">I8</text>
<text x="153.3" y="28.8">21</text>
<text x="153.3" y="27">22</text>
<text x="153.3" y="25.2">23</text>
<text x="56.1" y="31.4">11</text>
<text x="56.1" y="33.2">12</text>
<text x="59.5" y="30.5">10</text>
<text x="59.5" y="32.3">11</text>
<text x="59.5" y="34.1">12</text>
<text x="74" y="34.1">13</text>
<text x="74" y="32.3">14</text>
<text x="74" y="30.5">15</text>
<text x="77.4" y="33.2">13</text>
<text x="77.4" y="31.4">14</text>
<text x="104.5" y="34.1">15</text>
<text x="107" y="35">{E}</text>
<text x="116.5" y="35">I13</text>
<text x="116.5" y="33.2">I12</text>
<text x="119.5" y="35.9">17</text>
<text x="119.5" y="34.1">18</text>
<text x="119.5" y="32.3">19</text>
<text x="119.5" y="30.5">20</text>
<text x="138.2" y="34.1">15</text>
<text x="140.7" y="35">{E}</text>
<text x="150.2" y="35">I13</text>
<text x="150.2" y="33.2">I12</text>
<text x="153.3" y="35.9">17</text>
<text x="153.3" y="34.1">18</text>
<text x="153.3" y="32.3">19</text>
<text x="153.3" y="30.5">20</text>
<text x="54.5" y="38.5">3.3V_1</text>
<text x="54.9" y="36.8">VBAT</text>
<text x="55.9" y="40.3">G2</text>
<text x="59.5" y="39.4">3.3V_1</text>
<text x="59.5" y="41.2">G2</text>
<text x="59.5" y="37.6">VBAT</text>
<text x="67.5" y="39.4">PROGRAM</text>
<text x="69.8" y="37.6">ON/OFF</text>
<text x="75.2" y="36.8">ON-OFF</text>
<text x="76.5" y="38.5">PGM</text>
<text x="113.4" y="40.3" transform="rotate(-90 113.4 40.3)">GND</text>
<text x="116.5" y="38.5">I15</text>
<text x="116.5" y="36.8">I14</text>
<text x="119.5" y="37.6">16</text>
<text x="147.2" y="40.3" transform="rotate(-90 147.2 40.3)">GND</text>
<text x="150.2" y="38.5">I15</text>
<text x="150.2" y="36.8">I14</text>
<text x="153.3" y="37.6">16</text>
<text x="96.9" y="43">1</text>
<text x="96.9" y="44.7">2</text>
<text x="96.9" y="46.5">3</text>
<text x="112.6" y="42.9" transform="rotate(-90 112.6 42.9)">12</text>
<text x="122.6" y="46.5">INTERFACE &amp; CONTROL</text>
<text x="146.3" y="42.9" transform="rotate(-90 146.3 42.9)">12</text>
<text x="96.9" y="48.3">4</text>
<text x="183.9" y="59.8">CNTRL MATRIX</text>
<text x="43.6" y="62.6">1</text>
<text x="43.6" y="64.4">2</text>
<text x="45.2" y="63.5">1</text>
<text x="45.2" y="65.3">2</text>
<text x="47.5" y="63.5">7</text>
<text x="49.1" y="62.6">7</text>
<text x="43.6" y="66.2">3</text>
<text x="43.6" y="68">4</text>
<text x="43.6" y="69.7">5</text>
<text x="45.2" y="67.1">3</text>
<text x="45.2" y="68.9">4</text>
<text x="45.2" y="70.6">5</text>
<text x="47.5" y="70.6">6</text>
<text x="49.1" y="69.7">6</text>
<text x="26.5" y="76.6" transform="rotate(-90 26.5 76.6)">3</text>
<text x="30" y="76.6" transform="rotate(-90 30 76.6)">2</text>
<text x="41" y="73.3">4</text>
<text x="41" y="75.1">3</text>
<text x="41" y="76.8">2</text>
<text x="128" y="77.7">5</text>
<text x="139.5" y="77.7">4</text>
<text x="151.9" y="77.7">5</text>
<text x="163.5" y="77.7">4</text>
<text x="175" y="77.7">5</text>
<text x="186.5" y="77.7">4</text>
<text x="41" y="78.6">1</text>
<text x="128" y="79.5">1</text>
<text x="133.7" y="82" transform="rotate(-90 133.7 82)">2</text>
<text x="139.5" y="79.5">3</text>
<text x="151.9" y="79.5">1</text>
<text x="157.6" y="82" transform="rotate(-90 157.6 82)">2</text>
<text x="163.5" y="79.5">3</text>
<text x="175" y="79.5">1</text>
<text x="180.7" y="82" transform="rotate(-90 180.7 82)">2</text>
<text x="186.5" y="79.5">3</text>
<text x="24.7" y="85.4" transform="rotate(-90 24.7 85.4)">5</text>
<text x="26.5" y="85.4" transform="rotate(-90 26.5 85.4)">6</text>
<text x="30" y="85.4" transform="rotate(-90 30 85.4)">7</text>
<text x="31.8" y="85.4" transform="rotate(-90 31.8 85.4)">8</text>
<text x="47.1" y="87.6" transform="rotate(-90 47.1 87.6)">7</text>
<text x="47.9" y="89.2" transform="rotate(-90 47.9 89.2)">7</text>
<text x="54.1" y="87.6" transform="rotate(-90 54.1 87.6)">6</text>
<text x="55" y="89.2" transform="rotate(-90 55 89.2)">6</text>
<text x="123.2" y="89.9" transform="rotate(-90 123.2 89.9)">1</text>
<text x="134.7" y="89.9" transform="rotate(-90 134.7 89.9)">1</text>
<text x="146.3" y="89.9" transform="rotate(-90 146.3 89.9)">1</text>
<text x="157.8" y="89.9" transform="rotate(-90 157.8 89.9)">1</text>
<text x="169.3" y="89.9" transform="rotate(-90 169.3 89.9)">1</text>
<text x="180.9" y="89.9" transform="rotate(-90 180.9 89.9)">1</text>
<text x="192.4" y="89.9" transform="rotate(-90 192.4 89.9)">1</text>
<text x="47.1" y="93.1" transform="rotate(-90 47.1 93.1)">1</text>
<text x="47.9" y="91.4" transform="rotate(-90 47.9 91.4)">1</text>
<text x="48.8" y="93.1" transform="rotate(-90 48.8 93.1)">2</text>
<text x="49.7" y="91.4" transform="rotate(-90 49.7 91.4)">2</text>
<text x="50.6" y="93.1" transform="rotate(-90 50.6 93.1)">3</text>
<text x="51.5" y="91.4" transform="rotate(-90 51.5 91.4)">3</text>
<text x="52.4" y="93.1" transform="rotate(-90 52.4 93.1)">4</text>
<text x="53.3" y="91.4" transform="rotate(-90 53.3 91.4)">4</text>
<text x="54.1" y="93.1" transform="rotate(-90 54.1 93.1)">5</text>
<text x="55" y="91.4" transform="rotate(-90 55 91.4)">5</text>
<text x="118.7" y="93.5">4</text>
<text x="120.2" y="94.4">DINDOUT</text>
<text x="127.5" y="93.5">2</text>
<text x="130.2" y="93.5">4</text>
<text x="131.7" y="94.4">DINDOUT100nF</text>
<text x="139.1" y="93.5">2</text>
<text x="141.7" y="93.5">4</text>
<text x="143.2" y="94.4">DINDOUT100nF</text>
<text x="150.6" y="93.5">2</text>
<text x="153.3" y="93.5">4</text>
<text x="154.8" y="94.4">DINDOUT</text>
<text x="162.1" y="93.5">2</text>
<text x="164.8" y="93.5">4</text>
<text x="166.3" y="94.4">DINDOUT100nF</text>
<text x="173.7" y="93.5">2</text>
<text x="176.3" y="93.5">4</text>
<text x="177.8" y="94.4">DINDOUT100nF</text>
<text x="185.2" y="93.5">2</text>
<text x="187.9" y="93.5">4</text>
<text x="189.4" y="94.4">DINDOUT</text>
<text x="196.7" y="93.5">2</text>
<text x="63" y="96.5" transform="rotate(-90 63 96.5)">1</text>
<text x="64.8" y="96.5" transform="rotate(-90 64.8 96.5)">2</text>
<text x="66.6" y="96.5" transform="rotate(-90 66.6 96.5)">3</text>
<text x="68.3" y="96.5" transform="rotate(-90 68.3 96.5)">4</text>
<text x="123.2" y="98.8" transform="rotate(-90 123.2 98.8)">3</text>
<text x="124.1" y="97.3" transform="rotate(-90 124.1 97.3)">VSSVDD</text>
<text x="134.7" y="98.8" transform="rotate(-90 134.7 98.8)">3</text>
<text x="135.6" y="97.3" transform="rotate(-90 135.6 97.3)">VSSVDD</text>
<text x="146.3" y="98.8" transform="rotate(-90 146.3 98.8)">3</text>
<text x="147.2" y="97.3" transform="rotate(-90 147.2 97.3)">VSSVDD</text>
<text x="157.8" y="98.8" transform="rotate(-90 157.8 98.8)">3</text>
<text x="158.7" y="97.3" transform="rotate(-90 158.7 97.3)">VSSVDD</text>
<text x="161.4" y="101.4" transform="rotate(-90 161.4 101.4)">3</text>
<text x="169.3" y="98.8" transform="rotate(-90 169.3 98.8)">3</text>
<text x="170.2" y="97.3" transform="rotate(-90 170.2 97.3)">VSSVDD</text>
<text x="175.6" y="101.4" transform="rotate(-90 175.6 101.4)">1</text>
<text x="180.9" y="98.8" transform="rotate(-90 180.9 98.8)">3</text>
<text x="181.8" y="97.3" transform="rotate(-90 181.8 97.3)">VSSVDD</text>
<text x="192.4" y="100.5" transform="rotate(-90 192.4 100.5)">1</text>
<text x="192.4" y="98.8" transform="rotate(-90 192.4 98.8)">3</text>
<text x="193.3" y="97.3" transform="rotate(-90 193.3 97.3)">VSSVDD</text>
<text x="156.8" y="105.1">2</text>
<text x="158.3" y="106">DOUTDIN</text>
<text x="165.7" y="105.1">4</text>
<text x="171" y="105.1">4</text>
<text x="172.5" y="106">DINDOUT</text>
<text x="179.9" y="105.1">2100nF</text>
<text x="187.9" y="104.2">4</text>
<text x="189.4" y="105.1">DINDOUT</text>
<text x="193.3" y="107.9" transform="rotate(-90 193.3 107.9)">VSSVDD</text>
<text x="196.7" y="104.2">2</text>
<text x="56.1" y="109.5">MIDI</text>
<text x="161.4" y="110.3" transform="rotate(-90 161.4 110.3)">1</text>
<text x="162.2" y="108.8" transform="rotate(-90 162.2 108.8)">VDDVSS</text>
<text x="175.6" y="110.3" transform="rotate(-90 175.6 110.3)">3</text>
<text x="176.4" y="108.8" transform="rotate(-90 176.4 108.8)">VSSVDD</text>
<text x="192.4" y="109.4" transform="rotate(-90 192.4 109.4)">3</text>
<text x="128.9" y="119.3">MOADkNOBS-42 BUTTON</text>
<text x="136" y="123.7">1</text>
</g>
<g font-size="1.6" fill="#000080">
<text x="136.8" y="11.9">R95</text>
<text x="89.8" y="14.6">LEDPWR2</text>
<text x="136.8" y="13.7">220</text>
<text x="137.7" y="17.2">C77</text>
<text x="66.2" y="22.6">U24</text>
<text x="81.8" y="21.7">R100</text>
<text x="81.8" y="19.9">R101</text>
<text x="84.5" y="21.7">220</text>
<text x="84.5" y="19.9">220</text>
<text x="114.7" y="21.7">C62</text>
<text x="136" y="19.9">4.7nF</text>
<text x="148.4" y="22.6">C63I6</text>
<text x="65" y="24.3">Teensy</text>
<text x="81.8" y="28.8">R98220</text>
<text x="81.8" y="27">R99220</text>
<text x="146.6" y="25.2">100nF</text>
<text x="81.8" y="32.3">R96220</text>
<text x="81.8" y="30.5">R97220</text>
<text x="107.6" y="31.4">ROW_MUX2I11</text>
<text x="141.3" y="31.4">COL_MUX2 I11</text>
<text x="45.5" y="40.3">C72</text>
<text x="46.6" y="36.8">R90</text>
<text x="92.5" y="41.2">C73</text>
<text x="45.6" y="46.5">100k</text>
<text x="46.6" y="44.7">R89</text>
<text x="56.1" y="43.9">100nF</text>
<text x="57" y="42.1">C71</text>
<text x="87.2" y="43.9">C74</text>
<text x="93.4" y="43">1uF</text>
<text x="99.6" y="46.5">Screen2</text>
<text x="88" y="52.7">4.7k</text>
<text x="88.9" y="51">R92</text>
<text x="96" y="51">R91</text>
<text x="96" y="52.7">4.7k</text>
<text x="44.6" y="60.7">J12</text>
<text x="132.9" y="62.5">SW55</text>
<text x="154.2" y="62.5">SW54</text>
<text x="178.1" y="62.5">SW53</text>
<text x="33.9" y="70.5">R87</text>
<text x="132.9" y="69.6">SW52</text>
<text x="154.2" y="69.6">SW51</text>
<text x="178.1" y="69.6">SW50</text>
<text x="26.8" y="73.1">D103</text>
<text x="33.9" y="72.2">220</text>
<text x="41.9" y="72.2">J14</text>
<text x="128.9" y="76.7">RV4</text>
<text x="152.8" y="76.7">RV5</text>
<text x="175.9" y="76.7">RV6</text>
<text x="34.8" y="80.2">U25</text>
<text x="131.5" y="80.2">10k</text>
<text x="155.5" y="80.2">10k</text>
<text x="178.5" y="80.2">10k</text>
<text x="193.9" y="83.8">C76</text>
<text x="57" y="89.1">J13</text>
<text x="119.1" y="88.2">C75</text>
<text x="119.1" y="90">100nF</text>
<text x="154.6" y="87.3">D107</text>
<text x="166.1" y="87.3">D108</text>
<text x="177.7" y="87.3">D109</text>
<text x="193.1" y="85.6">100nF</text>
<text x="32.1" y="90.9">C64</text>
<text x="60.5" y="93.5">220</text>
<text x="61.4" y="91.8">R93</text>
<text x="70.3" y="91.8">R94</text>
<text x="70.3" y="93.5">220</text>
<text x="124.4" y="92.7">D104</text>
<text x="136" y="92.7">D105</text>
<text x="137.7" y="92.7">C113</text>
<text x="143.1" y="91.8">D106</text>
<text x="149.3" y="92.7">C114</text>
<text x="160.8" y="92.7">C115</text>
<text x="160.8" y="94.4">100nF</text>
<text x="172.3" y="92.7">C116</text>
<text x="183.9" y="92.7">C117</text>
<text x="186.5" y="90.9">D110</text>
<text x="24.2" y="101.5">R88</text>
<text x="32.1" y="96.2">100nF</text>
<text x="49" y="98.9">220</text>
<text x="50.8" y="96.2">R85</text>
<text x="56.1" y="96.2">R86</text>
<text x="57" y="98">220</text>
<text x="69.4" y="98.4">J15</text>
<text x="158.1" y="98.9">D111GND</text>
<text x="172.3" y="98.9">D112</text>
<text x="180.3" y="99.8">C119</text>
<text x="189.2" y="98">D113</text>
<text x="194.5" y="97.1">C118</text>
<text x="23.3" y="103.3">4.7k</text>
<text x="194.5" y="102.4">100nF</text>
<text x="171.5" y="109.5">C120</text>
<text x="171.5" y="111.3">100nF</text>
</g>
<g font-size=".8">
<text x="134.2" y="128.3">MOARkNOBS v2</text>
<text x="145.7" y="131">12/03/25</text>
<text x="189.2" y="131">5b</text>
</g>
<g font-size=".5" fill="#a00000">
<text x="124.6" y="97">RGB</text>
<text x="136.1" y="97">RGB</text>
<text x="147.7" y="97">RGB</text>
<text x="159.2" y="97">RGB</text>
<text x="170.8" y="97">RGB</text>
<text x="182.3" y="97">RGB</text>
<text x="193.8" y="97">RGB</text>
<text x="159.6" y="102.7">RGB</text>
<text x="193.8" y="107.6">RGB</text>
<text x="177" y="108.5">RGB</text>
</g>
</svg>
